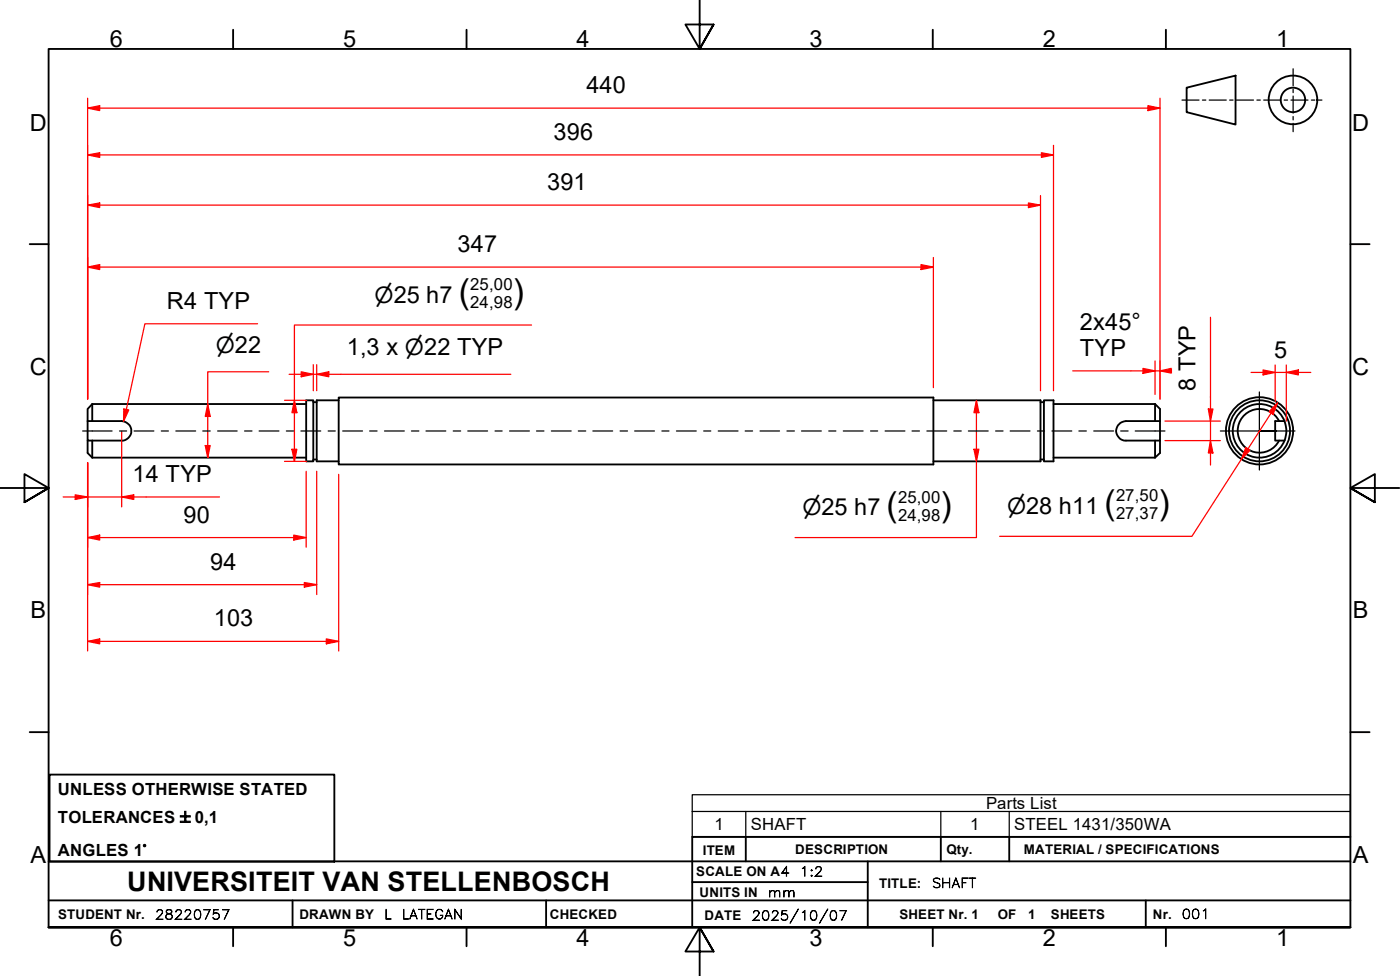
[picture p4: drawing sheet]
<svg xmlns="http://www.w3.org/2000/svg" width="287mm" height="200mm" viewBox="0 0 287 200" stroke-linecap="round" stroke-linejoin="round" font-family="sans-serif">
<!-- layer: Visible Edges(ISO) -->
<g fill="none" stroke="#000" stroke-width=".38">
<path d="M18 86.3h7a2 2 0 0 1 1.9 2 2 2 0 0 1-1.9 2h-6.1M18 86.3v4h.9M18 90.3v2.5l.9 1M18.9 82.8l-.9 1v2.5M18.9 82.8v3.5M18.9 90.3v3.5M18.9 93.8h43.9M18.9 82.8h43.9M62.8 82h1.5v12.6h-1.5zM64.3 82.4h.7M64.3 94.2h.7M69.5 81.5h122v13.7h-122z"/>
<path d="M69.5 82h-4.5v12.6h4.5M191.5 82h21.9v12.6h-21.9M213.4 82.4h.7M213.4 94.2h.7M214.1 82h2v12.6h-2zM216.1 93.8h20.8M216.1 82.8h20.8M229.3 87.2l.5-.5 1.1-.4h7v4h-7a2 2 0 0 1-1.6-3.1zM236.9 82.8l1 1v2.5M236.9 82.8v3.5M236.9 90.3v3.5M237.9 90.3v2.5l-1 1"/>
<path d="M262.4 86.3a4.5 4.5 0 0 0-6.9-1.5 4.5 4.5 0 0 0 0 7 4.5 4.5 0 0 0 6.9-1.5M263.5 86.3l.1 .4a5.1 5.1 0 0 1-.1 3.6M263.5 86.3h-1.9v4h1.9M263.5 86.3a5.5 5.5 0 0 0-8.5-2.4 5.5 5.5 0 0 0 0 8.8 5.5 5.5 0 0 0 8.5-2.4"/>
<circle cx="258.4" cy="88.3" r="6.3"/>
<circle cx="258.4" cy="88.3" r="6.9"/>
</g>
<!-- layer: Symbols(ISO) -->
<path d="M142 166.3v-3.4h135v3.4M142 166.3v5.2h135v-5.2M142 166.3h135M153 166.3v5.2M193 166.3v5.2M207 166.3v5.2" fill="none" stroke="#000" stroke-width=".25"/>
<!-- layer: Border_0 -->
<g fill="none" stroke="#000" stroke-width=".38">
<path d="M47.8 6.1v3.9M95.7 6.1v3.9M143.5 0v10l-2.9-5h5.8l-2.9 5 2.9-5M191.3 6.1v3.9M239.1 6.1v3.9M6.1 50h3.9M277 50h3.9M0 100h10l-5-2.8v5.7l5-2.9-5 2.9M287 100h-10l5-2.8v5.7l-5-2.9 5 2.9M6.1 150.1h3.9M277 150.1h3.9M10 190.1v-180.1h267v180.1h-267h267"/>
<path d="M47.8 190.1v3.8M95.7 190.1v3.8M146.4 195l-2.9-4.9 2.9 4.9h-5.8l2.9-4.9v9.9M191.3 190.1v3.8M239.1 190.1v3.8"/>
</g>
<!-- layer: Sketch Geometry(ISO) -->
<g fill="none" stroke="#000" stroke-width=".38">
<path d="M243.4 18l10-2.5v10l-10-2.5zM10.2 158.7h58.4v17.9h-58.4zM10 176.5h267M153 171.5v5M178 176.5v13.6M193 171.5v5M207 171.5v5M277 171.5h-135v18.6M10 190.1h267M10 184.5h267M60 184.5v5.6M112 184.5v5.6"/>
<path d="M142 180.8h36M235 184.5v5.6"/>
<circle cx="265.2" cy="20.5" r="5"/>
<circle cx="265.2" cy="20.5" r="2.51"/>
</g>
<g fill="none" stroke="#000" stroke-width=".25">
<path d="M265.2 14.1v3.5M265.2 18.3v.7M265.2 19.7v3.5M242.4 20.5h3.5M246.6 20.5h.7M248 20.5h3.5M252.2 20.5h.7M253.6 20.5h3.5M257.8 20.5h.7M259.2 20.5h3.5M263.4 20.5h.7M264.8 20.5h3.5"/>
<path d="M265.2 23.9v.7M265.2 25.3v1.7M269 20.5h.7M270.4 20.5h.7"/>
</g>
<!-- layer: Center Mark(ISO) -->
<path d="M258.3 80.3v8h-8M258.3 88.3v8M261.8 88.3h-3.5h7.3" fill="none" stroke="#000" stroke-width=".25"/>
<!-- layer: Dimensions(ISO) -->
<path d="M200.3 82v2.6" fill="none" stroke="#f00" stroke-width=".25"/>
<path d="M200.3 82l.5 2.6h-1z" fill="#f00"/>
<path d="M200.3 82l.5 2.6h-1zM200.3 92.1v2.5" fill="none" stroke="#f00" stroke-width=".25"/>
<path d="M199.8 92.1h1l-.5 2.5z" fill="#f00"/>
<path d="M60.4 82v2.6M199.8 92.1h1l-.5 2.5zM200.3 94.6v15.6h-37.2M200.3 84.6v7.5" fill="none" stroke="#f00" stroke-width=".25"/>
<path d="M60.4 82l.5 2.6h-1z" fill="#f00"/>
<path d="M60.4 82l.5 2.6h-1zM60.4 92.1v2.5" fill="none" stroke="#f00" stroke-width=".25"/>
<path d="M59.9 92.1h1l-.5 2.5z" fill="#f00"/>
<path d="M109 66.6h-48.6v15.4M42.6 82.8v2.5M58.4 82h4.5M58.4 94.6h4.5M59.9 92.1h1l-.5 2.5zM60.4 84.6v7.5" fill="none" stroke="#f00" stroke-width=".25"/>
<path d="M42.6 82.8l.5 2.5h-1z" fill="#f00"/>
<path d="M42.6 82.8l.5 2.5h-1zM42.6 91.3v2.5" fill="none" stroke="#f00" stroke-width=".25"/>
<path d="M42.1 91.3h1l-.5 2.5z" fill="#f00"/>
<path d="M55.1 76.2h-12.5v6.6M42.1 91.3h1l-.5 2.5zM42.6 85.3v6M256 92l-1.4 2.1" fill="none" stroke="#f00" stroke-width=".25"/>
<path d="M255.5 91.8l.9 .5-1.8 1.8z" fill="#f00"/>
<path d="M255.5 91.8l.9 .5-1.8 1.8zM262.1 82.5l-1.4 2.1" fill="none" stroke="#f00" stroke-width=".25"/>
<path d="M262.1 82.5l-1 2.4-.8-.5z" fill="#f00"/>
<path d="M254.6 94.1l-10.1 15.8h-39.5M260.7 84.6l-4.7 7.4M262.1 82.5l-1 2.4-.8-.5zM15.4 101.9h2.6" fill="none" stroke="#f00" stroke-width=".25"/>
<path d="M15.4 101.4l2.6 .5-2.6 .5z" fill="#f00"/>
<path d="M15.4 101.4l2.6 .5-2.6 .5zM25 101.9h2.4" fill="none" stroke="#f00" stroke-width=".25"/>
<path d="M25 101.9l2.4-.5v1z" fill="#f00"/>
<path d="M18 94.8v9.1M25 88.4v15.5M13 101.9h2.4M18 101.9h7M18 119.8h2.4M25 101.9l2.4-.5v1zM27.4 101.9h17.6" fill="none" stroke="#f00" stroke-width=".25"/>
<path d="M18 119.8l2.4-.4v.9z" fill="#f00"/>
<path d="M18 119.8l2.4-.4v.9zM62.4 119.8h2.6" fill="none" stroke="#f00" stroke-width=".25"/>
<path d="M62.4 119.4l2.6 .4-2.6 .5z" fill="#f00"/>
<path d="M18 94.8v27.1M65 96.6v25.3M20.4 119.8h42M62.4 119.4l2.6 .4-2.6 .5zM18 131.4h2.4" fill="none" stroke="#f00" stroke-width=".25"/>
<path d="M18 131.4l2.4-.5v1.1z" fill="#f00"/>
<path d="M18 131.4l2.4-.5v1.1zM66.9 131.4h2.6" fill="none" stroke="#f00" stroke-width=".25"/>
<path d="M66.9 130.9l2.6 .5-2.6 .6z" fill="#f00"/>
<path d="M18 54.7h2.4M18 94.8v38.6M69.5 97.2v36.2M20.4 131.4h46.5M66.9 130.9l2.6 .5-2.6 .6z" fill="none" stroke="#f00" stroke-width=".25"/>
<path d="M18 54.7l2.4-.5v1z" fill="#f00"/>
<path d="M18 54.7l2.4-.5v1zM188.9 54.7h2.6" fill="none" stroke="#f00" stroke-width=".25"/>
<path d="M188.9 54.2l2.6 .5-2.6 .5z" fill="#f00"/>
<path d="M18 52.8v29M18 42h2.4M20.4 54.7h168.5M188.9 54.2l2.6 .5-2.6 .5zM191.5 52.8v26.6" fill="none" stroke="#f00" stroke-width=".25"/>
<path d="M18 42l2.4-.4v.9z" fill="#f00"/>
<path d="M18 42l2.4-.4v.9zM210.9 42h2.5" fill="none" stroke="#f00" stroke-width=".25"/>
<path d="M210.9 41.6l2.5 .4-2.5 .5z" fill="#f00"/>
<path d="M18 22.2h2.4M18 40.1v41.7M20.4 42h190.5M210.9 41.6l2.5 .4-2.5 .5zM213.4 40.1v40" fill="none" stroke="#f00" stroke-width=".25"/>
<path d="M18 22.2l2.4-.5v1z" fill="#f00"/>
<path d="M18 22.2l2.4-.5v1zM235.5 22.2h2.4" fill="none" stroke="#f00" stroke-width=".25"/>
<path d="M235.5 21.7l2.4 .5-2.4 .5z" fill="#f00"/>
<path d="M18 20.1v61.7M20.4 22.2h215.1M235.5 21.7l2.4 .5-2.4 .5zM237.9 20.1v61.7M65 76.7h2.4" fill="none" stroke="#f00" stroke-width=".25"/>
<path d="M65 76.7l2.4-.5v1z" fill="#f00"/>
<path d="M61.8 76.7h2.5M65 76.7l2.4-.5v1z" fill="none" stroke="#f00" stroke-width=".25"/>
<path d="M61.8 76.2l2.5 .5-2.5 .5z" fill="#f00"/>
<path d="M59.3 76.7h2.5M61.8 76.2l2.5 .5-2.5 .5zM64.3 76.7h.7M64.3 74.7v5.4M65 74.7v5.4M67.4 76.7h37.4M248.3 83.8v2.5" fill="none" stroke="#f00" stroke-width=".25"/>
<!-- layer: Centerline(ISO) -->
<g fill="none" stroke="#000" stroke-width=".25">
<path d="M17 88.3h6M24.5 88.3h1.5M27.5 88.3h4.1M33.1 88.3h1.4M36.1 88.3h4M41.6 88.3h1.5M44.6 88.3h4M50.2 88.3h1.5M53.1 88.3h4.1M58.7 88.3h1.5M61.7 88.3h4.1M67.3 88.3h1.5"/>
<path d="M70.3 88.3h4.1M75.8 88.3h1.5M78.9 88.3h4M84.4 88.3h1.5M87.4 88.3h4M93 88.3h1.5M95.9 88.3h4.1M101.5 88.3h1.5M104.5 88.3h4.1M110 88.3h1.6M113.1 88.3h4.1M118.6 88.3h1.5"/>
<path d="M121.6 88.3h4.1M127.2 88.3h1.5M130.2 88.3h4M135.8 88.3h1.4M138.7 88.3h4.1M144.3 88.3h1.5M147.3 88.3h4.1M152.8 88.3h1.6M155.9 88.3h4M161.4 88.3h1.5M164.4 88.3h4.1M170 88.3h1.4"/>
<path d="M173 88.3h4M178.6 88.3h1.4M181.5 88.3h4.1M187.1 88.3h1.5M190.1 88.3h4.1M195.6 88.3h1.6M198.6 88.3h4.1M204.2 88.3h1.5M207.2 88.3h4.1M212.8 88.3h1.4M215.8 88.3h4M221.3 88.3h1.5"/>
<path d="M224.3 88.3h4.1M229.9 88.3h1.5M232.9 88.3h6.1"/>
</g>
<!-- layer: Dimensions(ISO) -->
<path d="M247.8 83.8h1l-.5 2.5z" fill="#f00"/>
<path d="M247.8 83.8h1l-.5 2.5zM248.3 90.3v2.5" fill="none" stroke="#f00" stroke-width=".25"/>
<path d="M248.3 90.3l.5 2.5h-1z" fill="#f00"/>
<path d="M248.3 65v18.8M25.9 83.9l-.6 2.5M239 86.3h11.3M239 90.3h11.3M248.3 90.3l.5 2.5h-1zM248.3 86.3v4M248.3 92.8v2.5" fill="none" stroke="#f00" stroke-width=".25"/>
<path d="M25.4 83.8l1 .2-1.1 2.4z" fill="#f00"/>
<path d="M52.8 66.4h-23.1l-3.8 17.5M259.1 76.3h2.5M25.4 83.8l1 .2-1.1 2.4z" fill="none" stroke="#f00" stroke-width=".25"/>
<path d="M259.1 75.8l2.5 .5-2.5 .5z" fill="#f00"/>
<path d="M259.1 75.8l2.5 .5-2.5 .5zM263.8 76.3h2.5" fill="none" stroke="#f00" stroke-width=".25"/>
<path d="M263.8 76.3l2.5-.5v1z" fill="#f00"/>
<path d="M18 31.8h2.4M256.6 76.3h2.5M261.6 76.3h2.2M261.6 74.8v7.6M263.8 76.3l2.5-.5v1zM263.8 74.8v11.5M266.3 76.3h2.6" fill="none" stroke="#f00" stroke-width=".25"/>
<path d="M18 31.8l2.4-.5v1z" fill="#f00"/>
<path d="M18 31.8l2.4-.5v1zM213.6 31.8h2.5" fill="none" stroke="#f00" stroke-width=".25"/>
<path d="M213.6 31.3l2.5 .5-2.5 .5z" fill="#f00"/>
<path d="M18 29.8v52M20.4 31.8h193.2M213.6 31.3l2.5 .5-2.5 .5zM216.1 29.8v50.3M18 110.2h2.4" fill="none" stroke="#f00" stroke-width=".25"/>
<path d="M18 110.2l2.4-.5v1z" fill="#f00"/>
<path d="M18 110.2l2.4-.5v1zM60.3 110.2h2.5" fill="none" stroke="#f00" stroke-width=".25"/>
<path d="M60.3 109.7l2.5 .5-2.5 .5z" fill="#f00"/>
<path d="M234.4 76h2.5M18 94.8v17.3M62.8 96.6v15.5M20.4 110.2h39.9M60.3 109.7l2.5 .5-2.5 .5z" fill="none" stroke="#f00" stroke-width=".25"/>
<path d="M234.4 75.5l2.5 .5-2.5 .5z" fill="#f00"/>
<path d="M234.4 75.5l2.5 .5-2.5 .5z" fill="none" stroke="#f00" stroke-width=".25"/>
<path d="M237.9 76l2.5-.5v1z" fill="#f00"/>
<path d="M220 76h14.4M236.9 76h1l2.3 .5M236.9 74v6.8M237.9 74v7.8M240.2 75.5l-2.3 .5h2.3" fill="none" stroke="#f00" stroke-width=".25"/>
<g font-size="6.9">
<text x="94.1" y="62.1">(</text>
<text x="105.2" y="62.1">)</text>
<text x="181.9" y="105.7">(</text>
<text x="192.9" y="105.7">)</text>
<text x="226.6" y="105.4">(</text>
<text x="237.6" y="105.4">)</text>
</g>
<text font-size="5.5" x="26.1" y="182.6">UNIVERSITEIT VAN STELLENBOSCH</text>
<g font-size="4.8">
<text x="22.5" y="9.7">6</text>
<text x="70.4" y="9.7">5</text>
<text x="118.2" y="9.7">4</text>
<text x="166.1" y="9.7">3</text>
<text x="213.9" y="9.7">2</text>
<text x="261.7" y="9.7">1</text>
<text x="120.3" y="19.1">440</text>
<text x="6.1" y="26.8">D</text>
<text x="113.5" y="28.7">396</text>
<text x="277.4" y="26.8">D</text>
<text x="112.2" y="39">391</text>
<text x="93.9" y="51.7">347</text>
<text x="34.2" y="63.4">R4 TYP</text>
<text x="221.5" y="67.7">2x45°</text>
<text x="6.1" y="76.8">C</text>
<text x="71.1" y="72.8">1,3 x ⌀22 TYP</text>
<text x="221.5" y="73">TYP</text>
<text x="261.4" y="73.3">5</text>
<text x="277.4" y="76.8">C</text>
<text x="245.2" y="80.1" transform="rotate(-90 245.2 80.1)">8 TYP</text>
<text x="27.2" y="98.9">14 TYP</text>
<text x="37.7" y="107.1">90</text>
<text x="43.1" y="116.8">94</text>
<text x="6.2" y="126.7">B</text>
<text x="43.9" y="128.4">103</text>
<text x="277.5" y="126.7">B</text>
<text x="6.2" y="176.8">A</text>
<text x="277.5" y="176.8">A</text>
<text x="22.5" y="193.9">6</text>
<text x="70.4" y="193.9">5</text>
<text x="118.2" y="193.9">4</text>
<text x="166.1" y="193.9">3</text>
<text x="213.9" y="193.9">2</text>
<text x="261.7" y="193.9">1</text>
</g>
<g font-size="4.6">
<text x="76.8" y="62">⌀25 h7</text>
<text x="44.3" y="72.3">⌀22</text>
<text x="164.6" y="105.6">⌀25 h7</text>
<text x="206.6" y="105.3">⌀28 h11</text>
</g>
<g font-size="3.4">
<text x="96.5" y="59.4">25,00</text>
<text x="96.5" y="63.1">24,98</text>
<text x="184.2" y="106.7">24,98</text>
<text x="184.2" y="103.1">25,00</text>
<text x="228.9" y="106.4">27,37</text>
<text x="228.9" y="102.7">27,50</text>
<text x="11.9" y="162.9">UNLESS OTHERWISE STATED</text>
<text x="202.2" y="165.8">Parts List</text>
<text x="11.9" y="168.7">TOLERANCES ±0,1</text>
<text x="146.6" y="170.2">1</text>
<text x="154" y="170.2">SHAFT</text>
<text x="199" y="170.2">1</text>
<text x="208" y="170.2">STEEL 1431/350WA</text>
<text x="11.9" y="175.5">ANGLES 1°</text>
</g>
<g font-size="2.7">
<text x="142.8" y="179.6">SCALE ON A4</text>
<text x="144.1" y="175.1">ITEM</text>
<text x="163.1" y="175.1">DESCRIPTION</text>
<text x="164" y="179.6">1:2</text>
<text x="194.1" y="175">Qty.</text>
<text x="210" y="175">MATERIAL / SPECIFICATIONS</text>
<text x="143.5" y="183.8">UNITS IN</text>
<text x="157.5" y="183.8">mm</text>
<text x="180.3" y="181.9">TITLE:</text>
<text x="191.1" y="181.9">SHAFT</text>
<text x="11.9" y="188.4">STUDENT Nr.</text>
<text x="31.8" y="188.4">28220757</text>
<text x="61.4" y="188.3">DRAWN BY</text>
<text x="78.8" y="188.3">L</text>
<text x="82.4" y="188.3">LATEGAN</text>
<text x="112.8" y="188.3">CHECKED</text>
<text x="144.5" y="188.6">DATE</text>
<text x="154.2" y="188.6">2025/10/07</text>
<text x="184.5" y="188.3">SHEET Nr. 1</text>
<text x="204.7" y="188.3">OF</text>
<text x="210.9" y="188.3">1</text>
<text x="215.5" y="188.3">SHEETS</text>
<text x="236.5" y="188.3">Nr.</text>
<text x="242.4" y="188.3">001</text>
</g>
</svg>
